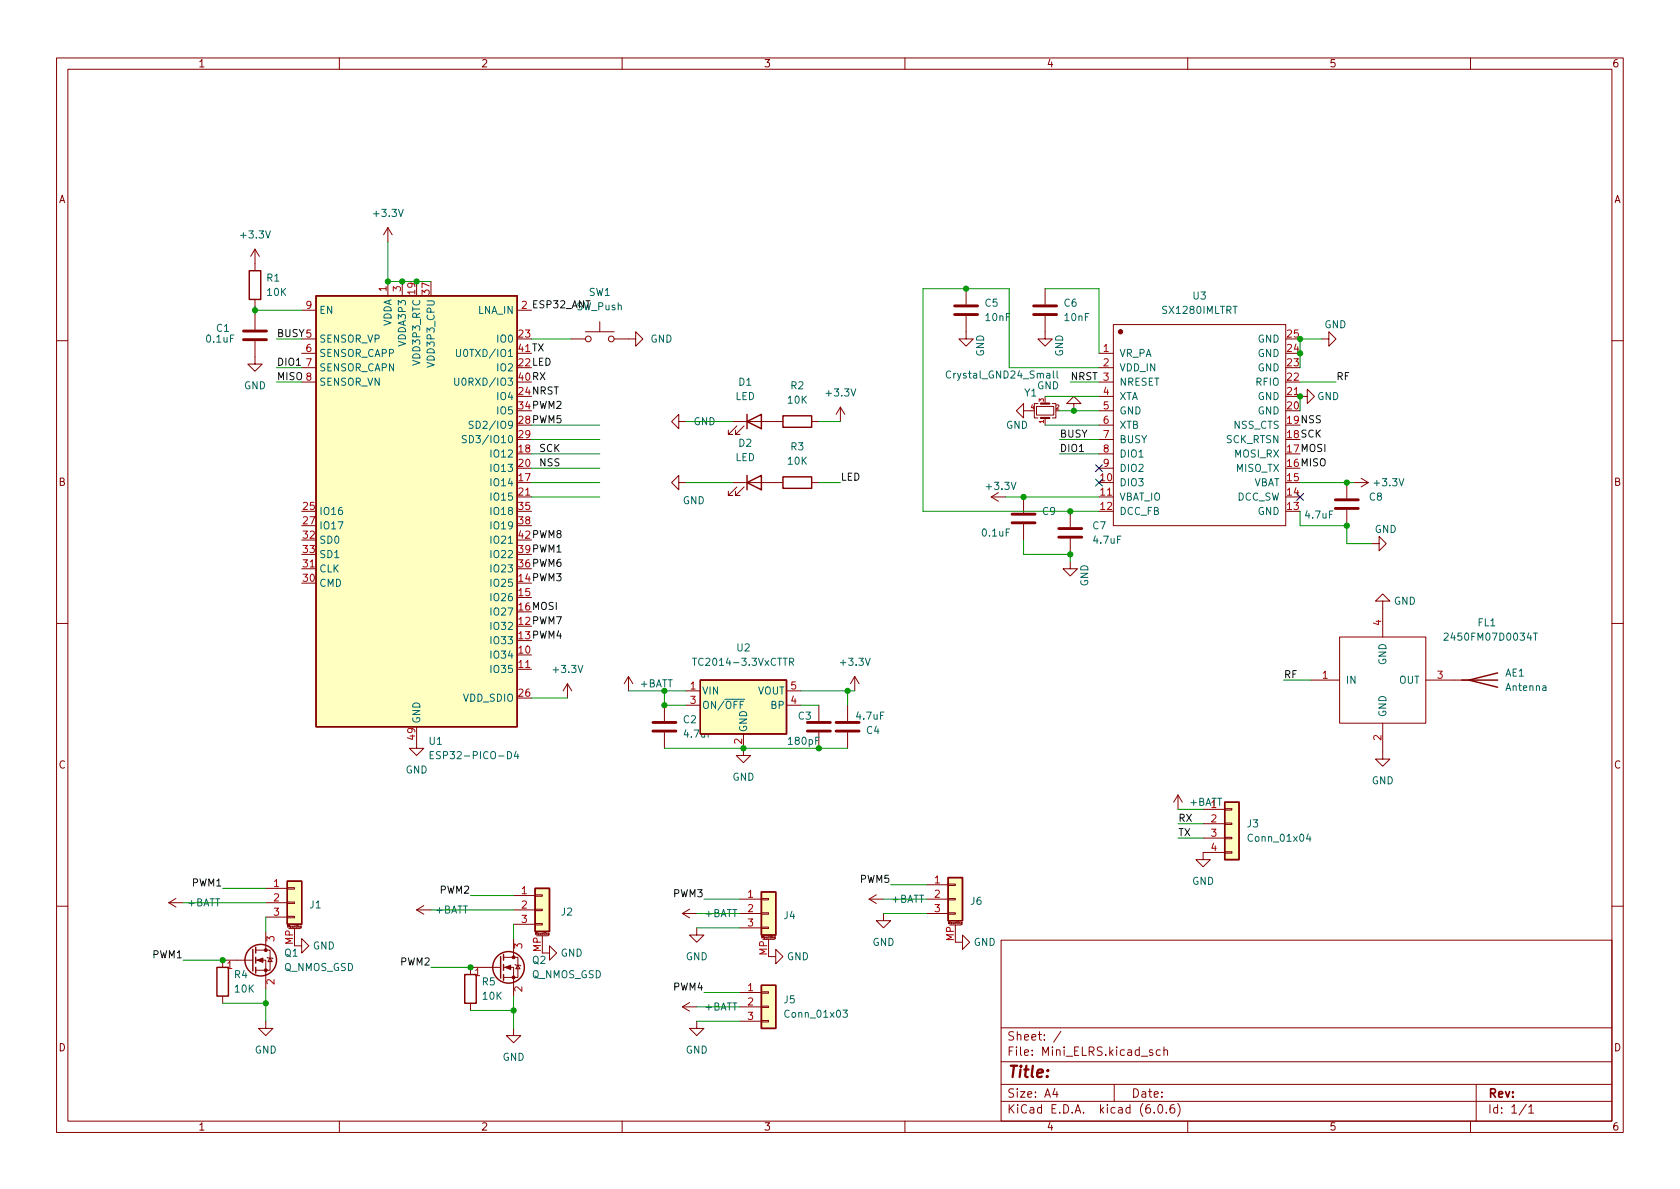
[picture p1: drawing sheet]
<svg xmlns="http://www.w3.org/2000/svg" width="297mm" height="210mm" viewBox="0 0 297 210" stroke-linecap="round" stroke-linejoin="round" font-family="sans-serif">
<g fill="none" stroke="#840000" stroke-width=".18">
<path d="M10 10.2h277v190.1h-277zM12 12.2h273v186.1h-273zM60 10.2v2M110 10.2v2M160 10.2v2M210 10.2v2M260 10.2v2M45.1 44.1l-.8 1.2M45.1 44.1v3.8M45.1 53v1.2M45.1 55.5v2.8M45.1 44.1l.7 1.2"/>
<path d="M53.3 54.9h2.6M53.3 59.9h2.6M68.6 40.3l-.8 1.2M68.6 40.3v2.5M68.6 49.8v2.5M68.6 40.3l.7 1.2M71.1 49.8v2.5M91.4 54.9h2.6M101 59.9h2.5M103.5 58.7h5.1M106 56.9v1.8M108.6 59.9h3.8v-1.2l1.3 1.2-1.3 1.3v-1.3"/>
<path d="M170.8 55.9v4h1.3l-1.3 1.3-1.3-1.3h1.3M170.8 51v2.8M184.8 55.9v4h1.3l-1.3 1.3-1.3-1.3h1.3M184.8 51v2.8M196.8 57.4h30.5v35.6h-30.5zM233.7 59.9h1.2v-1.2l1.3 1.2-1.3 1.3v-1.3M10 60.2h2M45.1 60.3v4.1h1.3l-1.3 1.3-1.3-1.3h1.3M53.3 62.5h2.6M53.3 65h2.6M53.3 67.6h2.6M120 74.5v-1.2l-1.3 1.2 1.3 1.3v-1.3h1.3"/>
<path d="M129.5 74.5h8.9M130.3 75.3l-1.5 1.5h.7h-.7v-.7M131.6 75.3l-1.6 1.5h.8h-.8v-.7M143.5 74.5h1.3M148.6 72l-.8 1.3M148.6 72v2.5M148.6 72l.8 1.3M181 72.6v-1.2l-1.3 1.2 1.3 1.3v-1.3h1.2M183.3 71.9h3v1.5h-3zM183.5 71.4h-.6v2.5h.6M184.8 70.1v1.3M184.8 73.9v1.3"/>
<path d="M186.1 71.4h.6v2.5h-.6M189.9 71.4h1.2l-1.2-1.3-1.3 1.3h1.3v1.2M194.3 62.5h2.5M194.3 65h2.5M194.3 70.1h2.5M194.3 67.6h2.5M194.3 72.6h2.5M194.3 75.2h2.5M194.3 77.7h2.5M227.3 70.1h3.8v-1.3l1.3 1.3-1.3 1.3v-1.3M285 60.2h2M91.4 87.9h2.6"/>
<path d="M120 85.3v-1.2l-1.3 1.2 1.3 1.3v-1.3h1.3M129.5 85.3h8.9M130.3 86.1l-1.5 1.5h.7h-.7v-.7M131.6 86.1l-1.6 1.5h.8h-.8v-.7M143.5 85.3h1.3M175.3 87.9h2.5M175.3 87.9l1.2 .7M176.5 87.1l-1.2 .8M181 87.9v2.8M181 92.7v2.8M189.2 99.3v1.3h1.3l-1.3 1.2-1.2-1.2h1.2M189.2 90.4v2.8"/>
<path d="M189.2 95.2v2.8M194.3 87.9h2.5M194.3 80.3h2.5M194.3 82.8h2.5M238.1 85.3v2.8M238.1 90.2v2.8M239.4 85.3h2.5M240.7 84.6l1.2 .7M241.9 85.3l-1.2 .8M242.6 96.1h1.2v-1.2l1.3 1.2-1.3 1.3v-1.3M10 110.2h2M53.3 100.6h2.6"/>
<path d="M91.4 118.4h2.6M111.1 119.6l-.7 1.3M111.1 119.6v2.6M111.1 119.6l.8 1.3M151.1 119.6l-.7 1.3M151.1 119.6v2.6M151.1 119.6l.8 1.3M236.9 112.6h15.2v15.3h-15.2zM244.5 106.3h1.2l-1.2-1.3-1.3 1.3h1.3v6.3M285 110.2h2M73.7 131.1v1.2h1.2l-1.2 1.3-1.3-1.3h1.3M100.3 120.9l-.7 1.3"/>
<path d="M100.3 120.9v2.5M100.3 120.9l.8 1.3M117.5 124.7v2.8M117.5 129.5v2.8M121.3 122.2h2.5M121.3 124.7h2.5M131.4 129.8v3.8h1.3l-1.3 1.3-1.2-1.3h1.2M139.1 122.2h2.5M139.1 124.7h2.5M144.8 124.7v2.8M144.8 129.5v2.8M149.9 124.7v2.8"/>
<path d="M149.9 129.5v2.8M231.8 120.3h5.1M244.5 127.9v6.3h1.2l-1.2 1.3-1.3-1.3h1.3M252.1 120.3h7.6M29.8 159.6h2.6M29.8 159.6l1.3 .8M31.1 158.9l-1.3 .7M47 157.1h3.8M47 159.6h3.8M50.8 159.5h1.3v.3h-1.3zM50.8 157h1.3v.2h-1.3zM90.8 158.4h3.8"/>
<path d="M94.6 158.2h1.3v.3h-1.3zM130.8 159h3.8M134.6 158.9h1.3v.2h-1.3zM153.7 159h2.5M153.7 159l1.2 .8M154.9 158.2l-1.2 .8M163.8 156.5h3.8M163.8 159h3.8M167.6 158.9h1.3v.2h-1.3zM167.6 156.3h1.3v.3h-1.3zM208.3 140.6l-.8 1.3M208.3 140.6v2.5"/>
<path d="M208.3 140.6l.7 1.3M212.7 143.1h3.8M212.7 145.7h3.8M212.7 148.2h3.8M216.5 150.6h1.3v.3h-1.3zM216.5 148.1h1.3v.2h-1.3zM216.5 145.5h1.3v.3h-1.3zM216.5 143h1.3v.3h-1.3zM216.5 150.7h-3.8v1.3h1.3l-1.3 1.3-1.2-1.3h1.2M10 160.2h2M39.4 176.1v1.3M44.7 169.8h-5.3v1.3"/>
<path d="M45.2 169.8h1.8v5.1M45.2 168h2.6v3.6h-2.6M47 164.7v3.3M47 162.2h3.8M47.2 169.3l.2 .1h.7l.2 .1M47.8 169.4l.3 .6h-.7zM50.8 162h1.3v.3h-1.3zM51.1 164.2h2M52.1 164.2v3.1h1.2v-1.3l1.3 1.3-1.3 1.2v-1.2M53.3 163.7v.4h-.2M53.3 163.8h-.2v.2h.2M73.7 160.9l1.2 .8"/>
<path d="M73.7 160.9h2.5M74.9 160.1l-1.2 .8M83.2 177.4v1.3M88.5 171.1h-5.3v1.2M89 171.1h1.8v5M89 169.3h2.6v3.5h-2.6M90.8 160.9h3.8M90.8 166v3.3M90.8 163.4h3.8M91.1 170.6l.1 .1h.7l.2 .1M91.6 170.7l.3 .6h-.7zM94.6 163.3h1.3v.3h-1.3z"/>
<path d="M94.6 160.8h1.3v.2h-1.3zM94.9 165.5h2M95.9 165.5v3h1.3v-1.2l1.2 1.2-1.2 1.3v-1.3M97.1 165v.3l-.2 .1M97.1 165l-.2 .1v.1h.2M120.6 161.5h2.6M120.6 178l1.3 .8M120.6 178h2.6M120.6 161.5l1.3 .8M121.9 177.3l-1.3 .7M121.9 160.8l-1.3 .7M123.2 164.1v1.2h1.3l-1.3 1.3-1.3-1.3h1.3"/>
<path d="M130.8 161.5h3.8M130.8 164.1h3.8M130.8 178h3.8M130.8 175.5h3.8M134.6 164h1.3v.2h-1.3zM134.6 161.4h1.3v.3h-1.3zM134.6 177.9h1.3v.3h-1.3zM134.6 175.4h1.3v.2h-1.3zM134.9 166.1h2M135.9 166.1v3.1h1.3v-1.3l1.2 1.3-1.2 1.2v-1.2M137.1 165.6v.4h-.2M137.1 165.7h-.2v.2h.2"/>
<path d="M156.2 161.5v1.3h1.3l-1.3 1.3-1.3-1.3h1.3M163.8 161.5h3.8M167.6 161.4h1.3v.3h-1.3zM167.9 163.6h2M168.9 163.6v3h1.3v-1.3l1.2 1.3-1.2 1.3v-1.3M170.1 163.3h-.2l.1-.2h.1v.3l-.2 .1M177 166.3h108v32h-108zM285 160.2h2M47 180.6v1.3h1.3l-1.3 1.2-1.3-1.2h1.3M60 198.3v2M90.8 181.9v1.2h1.3l-1.3 1.3-1.3-1.3h1.3M110 198.3v2"/>
<path d="M123.2 180.6v1.3h1.3l-1.3 1.2-1.3-1.2h1.3M130.8 180.6h3.8M134.6 180.5h1.3v.2h-1.3zM160 198.3v2M177 194.8h108M177 191.8h108M177 187.8h108M177 181.8h108M186.5 192.5l-.4 1h1M186.9 193v1M187.6 182.4l-1.3 1.9M197 191.8v3"/>
<path d="M203.8 185.7l-.4-.1-.2 .2 .1 .3 .5 .1v.4h-.6M204.1 196.7v.1M204.9 195.4l.2-.1a.81 .81 0 0 1 .6 .7 .81 .81 0 0 1-.3 .8h-.2a.81 .81 0 0 1-.6-.6 .81 .81 0 0 1 .3-.8zM205.1 185.7l-.4-.1-.3 .3v.4l.2 .3h.5M205.8 185.8l.2-.2 .4 .1v.9M205.8 185.1v1.5M206.2 196.7v.1M207.6 195.3a.59 .59 0 0 0-.7 .7v.5l.1 .3h.4l.2-.1 .1-.5-.1-.2-.5-.1-.2 .3M208.2 195.1a1.72 1.72 0 0 1 0 2.3M210 198.3v2M260 198.3v2M261 191.8v6.5"/>
<path d="M269.9 195.3l-1.3 1.9M270.3 195.8l.4-.5v1.5M270.3 196.8h.9"/>
<circle cx="104" cy="59.9" r=".51"/>
<circle cx="108.1" cy="59.9" r=".51"/>
</g>
<g fill="none" stroke="#840000" stroke-width=".51">
<path d="M43.1 58.5h4M168.8 55.6h4M168.8 54.1h4M182.8 55.6h4M182.8 54.1h4M43.1 60.1h4M178.9 92.5h4.1M178.9 90.9h4.1M187.2 95h4.1M187.2 93.5h4.1M236.1 89.9h4.1M236.1 88.4h4.1"/>
<path d="M115.4 129.3h4.1M115.4 127.8h4.1M142.7 129.3h4.1M142.7 127.8h4.1M147.8 129.3h4.1M147.8 127.8h4.1"/>
</g>
<g fill="#840000" stroke="#840000" stroke-width=".18">
<path d="M45.5 169.8l1-.4v.8z"/>
<path d="M89.3 171.1l1-.4v.7z"/>
<circle cx="198.1" cy="58.7" r=".38"/>
<circle cx="47" cy="171.6" r=".25"/>
<circle cx="47" cy="168" r=".25"/>
<circle cx="90.8" cy="172.8" r=".25"/>
<circle cx="90.8" cy="169.3" r=".25"/>
</g>
<g fill="#ffffc2" stroke="#ffffc2" stroke-width=".18">
<path d="M216.5 141.9h2.6v10.1h-2.6z"/>
<path d="M123.8 120.3h15.3v9.5h-15.3z"/>
<path d="M167.6 155.2h2.6v7.6h-2.6z"/>
<path d="M50.8 155.8h2.5v7.6h-2.5z"/>
<path d="M134.6 157.7h2.6v7.6h-2.6z"/>
<path d="M94.6 157.1h2.6v7.6h-2.6z"/>
<path d="M55.9 52.3h35.5v76.2h-35.5z"/>
<path d="M134.6 174.2h2.6v7.7h-2.6z"/>
</g>
<g fill="none" stroke="#840000" stroke-width=".25">
<path d="M44.1 47.9h2v5.1h-2zM55.9 52.3h35.5v76.2h-35.5zM132.1 74.5l2.5-1.2v2.5zM132.1 73.3v2.5M138.4 73.5h5.1v2.1h-5.1zM132.1 85.3l2.5-1.2v2.5zM132.1 84.1v2.5M138.4 84.3h5.1v2.1h-5.1zM264.8 119l-5.1 1.3 5.1 1.2M123.8 120.3h15.3v9.5h-15.3zM258.4 120.3h6.4M50.8 155.8h2.5v7.6h-2.5z"/>
<path d="M94.6 157.1h2.6v7.6h-2.6zM134.6 157.7h2.6v7.6h-2.6zM167.6 155.2h2.6v7.6h-2.6zM216.5 141.9h2.6v10.1h-2.6zM38.4 171.1h2v5h-2zM44.7 167.9v3.8M45.2 167.5v1M45.2 169.3v1M45.2 171.1v1M82.2 172.3h2v5.1h-2zM88.5 169.2v3.8M89 168.8v1"/>
<path d="M89 170.6v1M89 172.3v1M134.6 174.2h2.6v7.7h-2.6z"/>
<circle cx="46.1" cy="169.8" r="2.79"/>
<circle cx="89.9" cy="171.1" r="2.79"/>
</g>
<g fill="none" stroke="#006464" stroke-width=".18">
<path d="M80.4 66.9v1l.2 .2h.4l.1-.2v-1M80.7 61.8v1l.2 .3 .4-.1 .1-.2v-1M82.4 77.1l-.4-.1-.2 .1v.4l.5 .2 .1 .4-.2 .2-.5-.1M83.7 74.5h-.5l-.2 .1v.4l.5 .2 .2 .3-.3 .3-.5-.1M168.1 65.7a.6 .6 0 0 0-.8 .4 .6 .6 0 0 0 .6 .8l.2-.2M186.2 65.6v1.1l.2 .2M186.9 65.6v1.1l.2 .2M122.4 116.4h.8M139.6 117.1l.6-.1 .1-.2v-.3l-.7-.1v1.3M139.9 117.1l.4 .6M255.3 112.1l.5-.2 .3 .4-.8 .9h.8M271.1 111.9h.7"/>
<path d="M76.1 133.5h.4M76.7 132.9h-.6v1.3h.6M91.2 132.8l-.3 .9h.8M91.5 133.3v.9M231.3 147.4l-.3 1h.8M231.6 147.9v.9M149 178.6h.8l-.4 .5 .4 .1v.6l-.2 .1-.6-.1"/>
</g>
<path d="M184 73.9h1.5M184 71.4h1.5" fill="none" stroke="#840000" stroke-width=".38"/>
<g fill="none" stroke="#009600" stroke-width=".18">
<path d="M45.1 54.9h8.2M45.1 54.2v1.3M48.9 59.9h4.4M68.6 42.8v7h7.6M94 59.9h7M184.8 51h9.5v11.5M233.7 59.9h-3.8v5.1M48.9 67.6h4.4M48.9 65h4.4M94 77.7h12M94 75.2h12M121.3 74.5h8.2"/>
<path d="M144.8 74.5h3.8M184.8 70.1h9.5M184.8 75.2h9.5M187.3 77.7h7M187.3 72.6h7M189.2 67.6h5.1M194.3 65h-15.9v-14h-15.2v39.4h31.1M229.9 70.1v2.5M229.9 67.6h6.3M94 87.9h12M94 80.3h12M94 85.3h12"/>
<path d="M94 82.8h12M121.3 85.3h8.2M144.8 85.3h3.8M177.8 87.9h16.5M181 95.5v2.5h8.2v1.3M187.3 80.3h7M229.9 90.4v2.6h8.2v3.1h4.5M229.9 85.3h9.5M94 123.4h6.3M111.1 122.2h10.2M117.5 132.3h32.4M117.5 122.2v2.5h3.8"/>
<path d="M141.6 122.2h9.5M141.6 124.7h3.2M149.9 122.2v2.5M226.9 120.3h4.9M32.4 159.6h14.6M39.4 157.1h7.6M83.2 158.4h7.6M124.5 159h6.3M156.2 159h7.6M157.5 156.5h6.3M208.3 143.1h4.4M208.3 145.7h4.4"/>
<path d="M208.3 148.2h4.4M32.4 169.8h7M39.4 177.4h7.6M47 162.2v2.5M47 174.9v5.7M76.2 160.9h14.6M76.2 171.1h7M83.2 178.7h7.6M90.8 163.4v2.6M90.8 176.1v5.8M123.2 164.1h7.6M123.2 161.5h7.6"/>
<path d="M123.2 178h7.6M124.5 175.5h6.3M156.2 161.5h7.6M123.2 180.6h7.6"/>
</g>
<path d="M193.7 82.2l1.2 1.2M193.7 84.7l1.2 1.2M194.9 82.2l-1.2 1.2M194.9 84.7l-1.2 1.2M229.3 87.3l1.2 1.2M230.5 87.3l-1.2 1.2" fill="none" stroke="#000084" stroke-width=".18"/>
<g fill="#009600" stroke="#009600" stroke-width=".18">
<circle cx="229.9" cy="62.5" r=".46"/>
<circle cx="229.9" cy="59.9" r=".46"/>
<circle cx="238.1" cy="93" r=".46"/>
<circle cx="229.9" cy="70.1" r=".46"/>
<circle cx="238.1" cy="85.3" r=".46"/>
<circle cx="68.6" cy="49.8" r=".46"/>
<circle cx="71.1" cy="49.8" r=".46"/>
<circle cx="73.7" cy="49.8" r=".46"/>
<circle cx="45.1" cy="54.9" r=".46"/>
<circle cx="117.5" cy="124.7" r=".46"/>
<circle cx="131.4" cy="132.3" r=".46"/>
<circle cx="117.5" cy="122.2" r=".46"/>
<circle cx="189.2" cy="98" r=".46"/>
<circle cx="144.8" cy="132.3" r=".46"/>
<circle cx="149.9" cy="122.2" r=".46"/>
<circle cx="189.2" cy="90.4" r=".46"/>
<circle cx="181" cy="87.9" r=".46"/>
<circle cx="170.8" cy="51" r=".46"/>
<circle cx="189.9" cy="72.6" r=".46"/>
<circle cx="83.2" cy="171.1" r=".46"/>
<circle cx="90.8" cy="178.7" r=".46"/>
<circle cx="47" cy="177.4" r=".46"/>
<circle cx="39.4" cy="169.8" r=".46"/>
</g>
<text font-size="2.8" fill="#840000" x="178" y="190.6">Title:</text>
<g font-size="2.1" fill="#840000">
<text x="178" y="184">Sheet: /</text>
<text x="178" y="186.7">File: Mini_ELRS.kicad_sch</text>
<text x="178" y="196.9">KiCad E.D.A. kicad (6.0.6)</text>
<text x="178" y="194.1">Size: A4</text>
<text x="200" y="194.1">Date:</text>
<text x="263" y="194.1">Rev:</text>
<text x="263" y="196.9">Id: 1/1</text>
</g>
<g font-size="1.8" fill="#840000">
<text x="35" y="11.9">1</text>
<text x="85" y="11.9">2</text>
<text x="135" y="11.9">3</text>
<text x="185" y="11.9">4</text>
<text x="235" y="11.9">5</text>
<text x="285" y="11.9">6</text>
<text x="10.3" y="35.9">A</text>
<text x="285.3" y="35.9">A</text>
<text x="10.3" y="85.9">B</text>
<text x="285.3" y="85.9">B</text>
<text x="10.3" y="135.9">C</text>
<text x="285.3" y="135.9">C</text>
<text x="10.3" y="185.9">D</text>
<text x="285.3" y="185.9">D</text>
<text x="35" y="199.9">1</text>
<text x="85" y="199.9">2</text>
<text x="135" y="199.9">3</text>
<text x="185" y="199.9">4</text>
<text x="235" y="199.9">5</text>
<text x="285" y="199.9">6</text>
</g>
<g font-size="1.8" fill="#006464">
<text x="66.2" y="38.3">+3.3V</text>
<text x="42.7" y="42.2">+3.3V</text>
<text x="47.2" y="49.8">R1</text>
<text x="47.3" y="52.3">10K</text>
<text x="104.1" y="52.3">SW1</text>
<text x="211" y="53">U3</text>
<text x="38.3" y="58.7">C1</text>
<text x="56.4" y="55.5">EN</text>
<text x="69.2" y="57.8" transform="rotate(-90 69.2 57.8)">VDDA</text>
<text x="84.5" y="55.5">LNA_IN</text>
<text x="174.2" y="54.2">C5</text>
<text x="174.3" y="56.8">10nF</text>
<text x="188.1" y="54.2">C6</text>
<text x="188.3" y="56.8">10nF</text>
<text x="205.7" y="55.5">SX1280IMLTRT</text>
<text x="234.1" y="58">GND</text>
<text x="36.6" y="60.6">0.1uF</text>
<text x="56.4" y="60.6">SENSOR_VP</text>
<text x="56.4" y="63.1">SENSOR_CAPP</text>
<text x="56.4" y="65.7">SENSOR_CAPN</text>
<text x="71.8" y="61" transform="rotate(-90 71.8 61)">VDDA3P3</text>
<text x="74.3" y="64.3" transform="rotate(-90 74.3 64.3)">VDD3P3_RTC</text>
<text x="76.8" y="64.4" transform="rotate(-90 76.8 64.4)">VDD3P3_CPU</text>
<text x="81.8" y="63.1">U0TXD/IO1</text>
<text x="88.1" y="65.7">IO2</text>
<text x="88.1" y="60.6">IO0</text>
<text x="115" y="60.6">GND</text>
<text x="174" y="63.1" transform="rotate(-90 174 63.1)">GND</text>
<text x="188" y="63.1" transform="rotate(-90 188 63.1)">GND</text>
<text x="197.9" y="63.1">VR_PA</text>
<text x="197.9" y="65.7">VDD_IN</text>
<text x="222.4" y="65.7">GND</text>
<text x="222.4" y="63.1">GND</text>
<text x="222.4" y="60.6">GND</text>
<text x="43.1" y="68.8">GND</text>
<text x="56.4" y="68.2">SENSOR_VN</text>
<text x="81.6" y="68.2">U0RXD/IO3</text>
<text x="88.1" y="70.7">IO4</text>
<text x="130" y="70.7">LED</text>
<text x="130.6" y="68.2">D1</text>
<text x="139.3" y="71.4">10K</text>
<text x="139.8" y="68.8">R2</text>
<text x="146.3" y="70.1">+3.3V</text>
<text x="167.9" y="66.9">Crystal_GND24_Small</text>
<text x="181.2" y="70.1">Y1</text>
<text x="183.3" y="68.8">GND</text>
<text x="197.9" y="68.2">NRESET</text>
<text x="197.9" y="70.7">XTA</text>
<text x="222.1" y="68.2">RFIO</text>
<text x="222.4" y="70.7">GND</text>
<text x="232.9" y="70.7">GND</text>
<text x="84.1" y="75.8">SD2/IO9</text>
<text x="88.1" y="73.3">IO5</text>
<text x="122.6" y="75.2">GND</text>
<text x="177.8" y="75.8">GND</text>
<text x="197.9" y="73.3">GND</text>
<text x="197.9" y="75.8">XTB</text>
<text x="218.2" y="75.8">NSS_CTS</text>
<text x="222.4" y="73.3">GND</text>
<text x="83.2" y="78.4">SD3/IO10</text>
<text x="87.1" y="80.9">IO12</text>
<text x="87.1" y="83.4">IO13</text>
<text x="130" y="81.5">LED</text>
<text x="130.6" y="79">D2</text>
<text x="139.3" y="82.2">10K</text>
<text x="139.8" y="79.6">R3</text>
<text x="197.9" y="78.4">BUSY</text>
<text x="197.9" y="80.9">DIO1</text>
<text x="197.9" y="83.4">DIO2</text>
<text x="216.8" y="78.4">SCK_RTSN</text>
<text x="218.4" y="80.9">MOSI_RX</text>
<text x="218.5" y="83.4">MISO_TX</text>
<text x="87.1" y="86">IO14</text>
<text x="87.1" y="88.5">IO15</text>
<text x="120.7" y="89.1">GND</text>
<text x="174.6" y="86.6">+3.3V</text>
<text x="197.9" y="86">DIO3</text>
<text x="197.9" y="88.5">VBAT_IO</text>
<text x="218.6" y="88.5">DCC_SW</text>
<text x="221.5" y="86">VBAT</text>
<text x="242.1" y="88.5">C8</text>
<text x="243.2" y="86">+3.3V</text>
<text x="56.4" y="91.1">IO16</text>
<text x="56.4" y="93.6">IO17</text>
<text x="87.1" y="91.1">IO18</text>
<text x="87.1" y="93.6">IO19</text>
<text x="173.8" y="94.9">0.1uF</text>
<text x="184.3" y="91.1">C9</text>
<text x="193.2" y="93.6">C7</text>
<text x="197.9" y="91.1">DCC_FB</text>
<text x="222.4" y="91.1">GND</text>
<text x="230.9" y="91.7">4.7uF</text>
<text x="243" y="94.2">GND</text>
<text x="56.4" y="101.2">CLK</text>
<text x="56.4" y="96.1">SD0</text>
<text x="56.4" y="98.7">SD1</text>
<text x="87.1" y="101.2">IO23</text>
<text x="87.1" y="98.7">IO22</text>
<text x="87.1" y="96.1">IO21</text>
<text x="193.4" y="96.1">4.7uF</text>
<text x="56.4" y="103.8">CMD</text>
<text x="87.1" y="103.8">IO25</text>
<text x="87.1" y="106.3">IO26</text>
<text x="192.4" y="103.7" transform="rotate(-90 192.4 103.7)">GND</text>
<text x="246.4" y="106.9">GND</text>
<text x="87.1" y="111.4">IO32</text>
<text x="87.1" y="113.9">IO33</text>
<text x="87.1" y="108.8">IO27</text>
<text x="256.2" y="113.3">2450FM07D0034T</text>
<text x="261.3" y="110.7">FL1</text>
<text x="87.1" y="116.5">IO34</text>
<text x="87.1" y="119">IO35</text>
<text x="98" y="119">+3.3V</text>
<text x="123.3" y="117.7">TC2014-3.3VxCTTR</text>
<text x="130.3" y="115.2">U2</text>
<text x="148.8" y="117.7">+3.3V</text>
<text x="245.1" y="117.6" transform="rotate(-90 245.1 117.6)">GND</text>
<text x="266.1" y="119.6">AE1</text>
<text x="81.9" y="124.1">VDD_SDIO</text>
<text x="113.2" y="121.5">+BATT</text>
<text x="124.1" y="122.8">VIN</text>
<text x="124.1" y="125.3">ON/~{OFF}</text>
<text x="133.9" y="122.8">VOUT</text>
<text x="136.4" y="125.3">BP</text>
<text x="237.9" y="120.9">IN</text>
<text x="247.3" y="120.9">OUT</text>
<text x="266.4" y="122.2">Antenna</text>
<text x="74.3" y="128" transform="rotate(-90 74.3 128)">GND</text>
<text x="75.9" y="131.7">U1</text>
<text x="120.8" y="127.9">C2</text>
<text x="121.1" y="130.4">4.7uF</text>
<text x="132.1" y="129.5" transform="rotate(-90 132.1 129.5)">GND</text>
<text x="139.5" y="131.7">180pF</text>
<text x="141.2" y="127.2">C3</text>
<text x="151.5" y="127.2">4.7uF</text>
<text x="153.2" y="129.8">C4</text>
<text x="245.1" y="126.9" transform="rotate(-90 245.1 126.9)">GND</text>
<text x="71.7" y="136.8">GND</text>
<text x="77.2" y="134.2">ESP32-PICO-D4</text>
<text x="129.5" y="138">GND</text>
<text x="210.3" y="142.5">+BATT</text>
<text x="242.5" y="138.7">GND</text>
<text x="220.5" y="146.3">J3</text>
<text x="221" y="148.8">Conn_01x04</text>
<text x="33.2" y="160.3">+BATT</text>
<text x="54.8" y="160.6">J1</text>
<text x="77" y="161.5">+BATT</text>
<text x="99.2" y="161.9">J2</text>
<text x="157.6" y="159.6">+BATT</text>
<text x="171.6" y="160">J6</text>
<text x="210.8" y="156.5">GND</text>
<text x="55.3" y="167.9">GND</text>
<text x="124.6" y="162.2">+BATT</text>
<text x="138.6" y="162.5">J4</text>
<text x="154.2" y="167.3">GND</text>
<text x="172.1" y="167.3">GND</text>
<text x="41.5" y="173">R4</text>
<text x="50.2" y="171.7">Q_NMOS_GSD</text>
<text x="50.3" y="169.2">Q1</text>
<text x="94" y="173">Q_NMOS_GSD</text>
<text x="94.1" y="170.4">Q2</text>
<text x="99.1" y="169.2">GND</text>
<text x="121.2" y="169.8">GND</text>
<text x="139.1" y="169.8">GND</text>
<text x="41.6" y="175.5">10K</text>
<text x="85.3" y="174.2">R5</text>
<text x="85.4" y="176.8">10K</text>
<text x="124.6" y="178.7">+BATT</text>
<text x="138.6" y="177.4">J5</text>
<text x="139.1" y="180">Conn_01x03</text>
<text x="45" y="186.3">GND</text>
<text x="88.8" y="187.6">GND</text>
<text x="121.2" y="186.3">GND</text>
</g>
<g font-size="1.8" fill="#a90000">
<text x="68.3" y="51.5" transform="rotate(-90 68.3 51.5)">1</text>
<text x="70.9" y="51.5" transform="rotate(-90 70.9 51.5)">3</text>
<text x="73.4" y="52" transform="rotate(-90 73.4 52)">19</text>
<text x="75.9" y="52" transform="rotate(-90 75.9 52)">37</text>
<text x="54.1" y="54.6">9</text>
<text x="91.7" y="59.7">23</text>
<text x="227.6" y="59.7">25</text>
<text x="54.1" y="62.2">6</text>
<text x="54.1" y="64.8">7</text>
<text x="195.1" y="62.2">1</text>
<text x="195.1" y="64.8">2</text>
<text x="227.6" y="64.8">23</text>
<text x="227.6" y="62.2">24</text>
<text x="195.1" y="69.8">4</text>
<text x="227.6" y="69.8">21</text>
<text x="227.6" y="67.3">22</text>
<text x="91.7" y="77.5">29</text>
<text x="195.1" y="72.4">5</text>
<text x="195.1" y="74.9">6</text>
<text x="195.1" y="77.5">7</text>
<text x="227.6" y="72.4">20</text>
<text x="91.7" y="80">18</text>
<text x="91.7" y="82.5">20</text>
<text x="195.1" y="80">8</text>
<text x="195.1" y="82.5">9</text>
<text x="91.7" y="85.1">17</text>
<text x="91.7" y="87.6">21</text>
<text x="194.6" y="85.1">10</text>
<text x="194.6" y="87.6">11</text>
<text x="227.6" y="87.6">14</text>
<text x="227.6" y="85.1">15</text>
<text x="53.6" y="90.2">25</text>
<text x="53.6" y="92.7">27</text>
<text x="53.6" y="95.2">32</text>
<text x="91.7" y="90.2">35</text>
<text x="91.7" y="92.7">38</text>
<text x="194.6" y="90.2">12</text>
<text x="227.6" y="90.2">13</text>
<text x="53.6" y="100.3">31</text>
<text x="53.6" y="97.8">33</text>
<text x="53.6" y="102.9">30</text>
<text x="91.7" y="105.4">15</text>
<text x="244.2" y="110.6" transform="rotate(-90 244.2 110.6)">4</text>
<text x="91.7" y="115.6">10</text>
<text x="91.7" y="118.1">11</text>
<text x="91.7" y="123.2">26</text>
<text x="122.1" y="121.9">1</text>
<text x="122.1" y="124.5">3</text>
<text x="139.8" y="124.5">4</text>
<text x="139.8" y="121.9">5</text>
<text x="233.8" y="120">1</text>
<text x="254.1" y="120">3</text>
<text x="73.4" y="130.8" transform="rotate(-90 73.4 130.8)">49</text>
<text x="131.2" y="131.6" transform="rotate(-90 131.2 131.6)">2</text>
<text x="244.2" y="130.9" transform="rotate(-90 244.2 130.9)">2</text>
<text x="214.1" y="142.9">1</text>
<text x="214.1" y="145.4">2</text>
<text x="214.1" y="147.9">3</text>
<text x="214.1" y="150.5">4</text>
<text x="48.4" y="156.8">1</text>
<text x="48.4" y="159.4">2</text>
<text x="48.4" y="161.9">3</text>
<text x="92.2" y="158.1">1</text>
<text x="92.2" y="160.6">2</text>
<text x="132.2" y="158.7">1</text>
<text x="132.2" y="161.3">2</text>
<text x="165.2" y="156.2">1</text>
<text x="165.2" y="158.7">2</text>
<text x="165.2" y="161.3">3</text>
<text x="48.5" y="166.5" transform="rotate(-90 48.5 166.5)">3</text>
<text x="51.8" y="167.1" transform="rotate(-90 51.8 167.1)">MP</text>
<text x="92.2" y="163.2">3</text>
<text x="92.3" y="167.7" transform="rotate(-90 92.3 167.7)">3</text>
<text x="132.2" y="163.8">3</text>
<text x="168.7" y="166.4" transform="rotate(-90 168.7 166.4)">MP</text>
<text x="40.1" y="171.3">1</text>
<text x="84" y="172.6">1</text>
<text x="95.6" y="168.3" transform="rotate(-90 95.6 168.3)">MP</text>
<text x="135.6" y="169" transform="rotate(-90 135.6 169)">MP</text>
<text x="48.5" y="174.1" transform="rotate(-90 48.5 174.1)">2</text>
<text x="92.3" y="175.4" transform="rotate(-90 92.3 175.4)">2</text>
<text x="132.2" y="175.3">1</text>
<text x="132.2" y="177.8">2</text>
<text x="132.2" y="180.3">3</text>
</g>
<g font-size="1.8" fill="#0f0f0f">
<text x="48.9" y="59.6">BUSY 5</text>
<text x="92.2" y="54.6">2 ESP32_ANT</text>
<text x="102" y="54.9">SW_Push</text>
<text x="48.9" y="64.7">DIO1</text>
<text x="91.7" y="64.8">22LED</text>
<text x="91.7" y="62.2">41TX</text>
<text x="48.9" y="67.2">MISO 8</text>
<text x="91.7" y="69.8">24NRST</text>
<text x="91.7" y="67.3">40RX</text>
<text x="189.2" y="67.2">NRST 3</text>
<text x="236.2" y="67.2">RF</text>
<text x="91.7" y="74.9">28PWM5</text>
<text x="91.7" y="72.4">34PWM2</text>
<text x="187.3" y="77.4">BUSY</text>
<text x="227.6" y="77.5">18SCK</text>
<text x="227.6" y="74.9">19NSS</text>
<text x="95.2" y="82.4">NSS</text>
<text x="95.2" y="79.9">SCK</text>
<text x="187.3" y="79.9">DIO1</text>
<text x="227.6" y="82.5">16MISO</text>
<text x="227.6" y="80">17MOSI</text>
<text x="148.6" y="85">LED</text>
<text x="91.7" y="95.2">42PWM8</text>
<text x="91.7" y="100.3">36PWM6</text>
<text x="91.7" y="97.8">39PWM1</text>
<text x="91.7" y="102.9">14PWM3</text>
<text x="91.7" y="107.9">16MOSI</text>
<text x="91.7" y="110.5">12PWM7</text>
<text x="91.7" y="113">13PWM4</text>
<text x="226.9" y="119.9">RF</text>
<text x="208.3" y="147.9">TX</text>
<text x="208.3" y="145.3">RX</text>
<text x="34.1" y="156.7">PWM1</text>
<text x="77.9" y="158">PWM2</text>
<text x="119.2" y="158.6">PWM3</text>
<text x="152.2" y="156.1">PWM5</text>
<text x="27.1" y="169.4">PWM1</text>
<text x="70.9" y="170.7">PWM2</text>
<text x="119.2" y="175.2">PWM4</text>
</g>
<g font-size="1.1" fill="#a90000">
<text x="184.5" y="71" transform="rotate(-90 184.5 71)">3</text>
<text x="182.3" y="72.4">4</text>
<text x="184.5" y="74.8" transform="rotate(-90 184.5 74.8)">1</text>
<text x="186.7" y="72.4">2</text>
</g>
<g font-size=".5" fill="#840000">
<text x="50.9" y="164">Mounting</text>
<text x="94.7" y="165.3">Mounting</text>
<text x="134.7" y="165.9">Mounting</text>
<text x="167.7" y="163.4">Mounting</text>
</g>
</svg>
